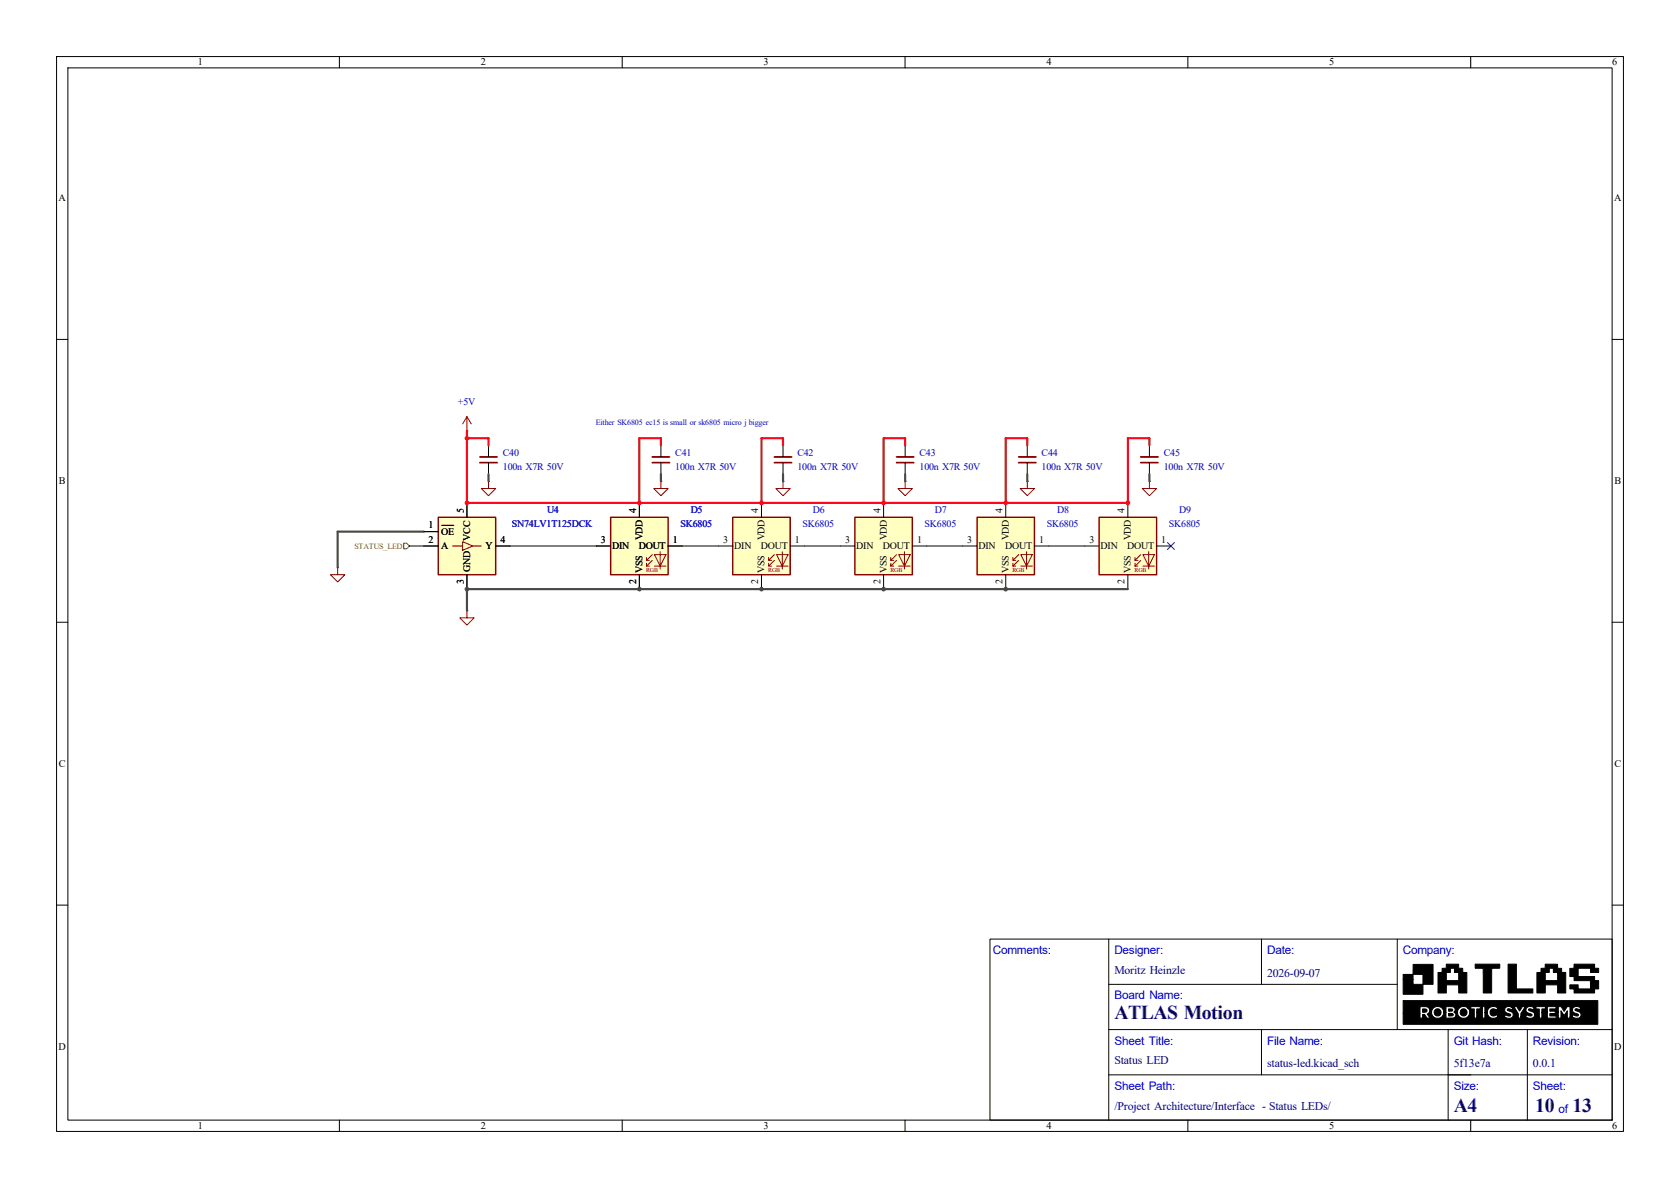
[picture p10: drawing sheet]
<svg xmlns="http://www.w3.org/2000/svg" width="297mm" height="210mm" viewBox="0 0 297 210" stroke-linecap="round" stroke-linejoin="round" font-family="sans-serif">
<g fill="none" stroke="#000" stroke-width=".18">
<path d="M10 10h277v190h-277zM12 12h273v186h-273zM60 10v2M110 10v2M160 10v2M210 10v2M260 10v2M10 60h2M285 60h2M86.4 85.1h.1M10 110h2M285 110h2"/>
<path d="M10 160h2M175 166h110v32h-110zM196 174h51M196 166v32M223 166v8M247 166v16M285 160h2M60 198v2M110 198v2M160 198v2M196 190h89M196 182h89"/>
<path d="M210 198v2M223 182v8M256 182v16M260 198v2M270 182v16"/>
</g>
<g fill="#000" stroke="#000" stroke-width=".18">
<path d="M251.5 178.4h.5a.31 .31 0 0 1 .3 .4 .31 .31 0 0 1-.5 .1l-.3 .1zM248.1 172.3h1.7v-1.8h3.5v3.5h-1.7v1.8h-3.5v-2.7h1.7v.9h1.8v-1.7h-1.8v.8h-1.7zM256.1 178.4h.6l.1 .2-.7 .2zM256.1 179.1a.62 .62 0 0 1 .8 .3l-.1 .2h-.7zM254.2 171.9h1.5v1.4h2.2v-1.4h-.8v-.4a.3 .3 0 0 0 0-.3 .3 .3 0 0 0-.4 0h-.3v.7h-1.5l.1-.7h.7v-.8l2.2 .1v.7h.7v.7h.7v3.6h-1.4v-1.4h-2.2v1.4h-1.5zM260.8 170.4h4.3v.7l-1.4 .1v4.3h-1.5v-4.3h-1.4zM266.6 170.4h1.5v4.4h2.9v.7h-4.4zM271.7 171.9h1.5v1.4h2.2v-1.4h-.8v-.7h-.7v.7h-1.5v-.7h.8v-.8l2.2 .1v.7h.7v.7h.7v3.6h-1.4v-1.4h-2.2v1.4h-1.5zM277.5 171.2h.8v-.8h3.6v.8h.7v.7h-1.4v-.7h-2.2v1.4h2.9v.7h.7v1.5h-.7v.7h-3.6v-.7h-.8v-.7h1.5v.7h2.2v-1.4l-2.9-.1v-.7h-.8zM248.1 176.9h34.4v4.2h-34.4v-1.9h2.9l.1 .8h.4v-.7h.3l.5 .7h.2h.3l-.5-.7 .4-.4h.4v.2a1.08 1.08 0 0 0 1.1 .9 1.08 1.08 0 0 0 1-1h.4v1h.9a.59 .59 0 0 0 .8-.3 .59 .59 0 0 0-.3-.8h.7a1.07 1.07 0 0 0 1.4 1.1 1.07 1.07 0 0 0 .3-1.9h.6v.3h.6v1.6h.5v-1h1v1h.4v-1h.4a1.07 1.07 0 0 0 .7 1 1.07 1.07 0 0 0 1.2-.3h1.1l.1 .1a.82 .82 0 0 0 1 .2 .82 .82 0 0 0 .5-.9l-1-.6a.54 .54 0 0 1 .7 0l.3-.3-.4-.2h.6l.3 .6a1.37 1.37 0 0 1 .4 1.4h.5v-.3h.8a1 1 0 0 0 1.6-.2 .8 .8 0 0 0-.9-.8l-.2-.2 .1-.1 .2-.1 .5 .2 .2-.4h.3v.2l.6 .1v1.6h.5v-1h1v1h1.5v-.4h-1.1v-.4h1v-.2h.5v1h.5v-1.3l.5 .8 .6-.8v1.3h.5v-.3h.3a.88 .88 0 0 0 .9 .3 .88 .88 0 0 0 .7-.7 1.14 1.14 0 0 0-1-.7l-.1-.1a.54 .54 0 0 1 .8 0l.3-.3a.85 .85 0 0 0-1.5 .3 1.1 1.1 0 0 0 1 .8l.1 .1a.64 .64 0 0 1-.9 0l-.3 .3h-.3v-1.8h-.5l-.6 .9-.5-.9h-.5v1.1h-.5v-.2h-1v-.4h1.1v-.5h-1.5v1.1h-1v-.6h.6v-.5h-1.7v.2h-.3a.77 .77 0 0 0-1-.1 .77 .77 0 0 0-.3 .9l.9 .5a.52 .52 0 0 1-.8 0l-.3 .3h-.8v-.5l.7-1.2-.5-.1-.5 .8-.4-.8h-1.3a.64 .64 0 0 0-.9 .5 .64 .64 0 0 0 .7 .8l.4 .2a.39 .39 0 0 1-.3 .2 .39 .39 0 0 1-.4-.1l-.2-.1-.3 .3h-1.1l-.3-.3a.65 .65 0 0 1-.9-.1 .65 .65 0 0 1 0-.9 .65 .65 0 0 1 1 .1l.2-.3h-.1a1.08 1.08 0 0 0-1.1-.2 1.08 1.08 0 0 0-.7 1h-.4v-1.1h-.4v1.1h-1v-.6h.6v-.5h-1.7v.2h-.6a1.08 1.08 0 0 0-1.7 .8h-.6l.1-.2a.67 .67 0 0 0-.2-.7 .67 .67 0 0 0-.8 0l-.6-.1v1.1h-.4v-.2a1.09 1.09 0 0 0-1.1-.9 1.09 1.09 0 0 0-1 1h-.4v-.1a.82 .82 0 0 0-1.1-.8h-.6v1.2h-2.9z"/>
<circle cx="254.2" cy="179" r=".63"/>
<circle cx="258.8" cy="179" r=".63"/>
</g>
<path d="M86.4 85.1v1.3h1.2l-1.2 1.2-1.3-1.2h1.3" fill="none" stroke="#840000" stroke-width=".18"/>
<path d="M194.3 91.4h10.2v10.2h-10.2z" fill="#ffffc2"/>
<path d="M181.6 85.1v1.3h1.3l-1.3 1.2-1.3-1.2h1.3M200.7 99.1h.5M201.7 98l-1 1.1v-.5M201.7 99.1l-1 1v-.5M202.1 98h2l-1 2.1zM203.1 97.5v3.1M203.2 85.1v1.3h1.3l-1.3 1.2-1.3-1.2h1.3M200.7 100.1h.5M202.1 100.1h2" fill="none" stroke="#840000" stroke-width=".18"/>
<path d="M194.3 91.4h10.2v10.2h-10.2z" fill="none" stroke="#840000" stroke-width=".25"/>
<path d="M181.6 85.1h.1M191.8 96.5h2.5M199.4 88.9v2.5M203.2 85.1h.1M204.5 96.5h2.5M199.4 101.6v2.5" fill="none" stroke="#000" stroke-width=".18"/>
<path d="M151.1 91.4h10.2v10.2h-10.2z" fill="#ffffc2"/>
<path d="M157.5 99.1h.5M158.5 98l-1 1.1v-.5M158.5 99.1l-1 1v-.5M158.9 98h2l-1 2.1zM159.9 97.5v3.1M160 85.1v1.3h1.3l-1.3 1.2-1.3-1.2h1.3M157.5 100.1h.5M158.9 100.1h2" fill="none" stroke="#840000" stroke-width=".18"/>
<path d="M151.1 91.4h10.2v10.2h-10.2z" fill="none" stroke="#840000" stroke-width=".25"/>
<path d="M138.4 78.7v2.1M181.6 78.7v2.1M138.4 81.8v2M148.6 96.5h2.5M156.2 88.9v2.5M160 85.1h.1M161.3 96.5h2.5M181.6 81.8v2M156.2 101.6v2.5" fill="none" stroke="#000" stroke-width=".18"/>
<path d="M136.9 80.8h3.1M136.9 81.8h3.1M180.1 80.8h3M180.1 81.8h3" fill="none" stroke="#840000" stroke-width=".3"/>
<path d="M77.5 91.4h10.1v10.2h-10.1z" fill="#ffffc2"/>
<path d="M77.5 91.4h10.1v10.2h-10.1z" fill="none" stroke="#840000" stroke-width=".25"/>
<path d="M82.5 73.7l-.7 1.2M82.5 73.7l.8 1.2M82.5 73.7v2.5M80 96.5h1.8M81.8 95.8l1.8 .7-1.8 .8zM83.6 96.5h1.5M116.8 85.1v1.3h1.3l-1.3 1.2-1.2-1.2h1.2M59.7 100.3v1.3h1.3l-1.3 1.3-1.3-1.3h1.3M82.5 108v1.2h1.3l-1.3 1.3-1.2-1.3h1.2" fill="none" stroke="#840000" stroke-width=".18"/>
<path d="M82.5 76.2h.1M86.4 78.7v2.1M74.9 94h2.6M74.9 96.5h2.6M78.1 92.9h2.1M82.5 88.9v2.5M86.4 81.8v2M87.6 96.5h2.6M116.8 85.1h.1M59.7 100.3h.1M82.5 108h.1M82.5 101.6v2.5" fill="none" stroke="#000" stroke-width=".18"/>
<path d="M84.8 80.8h3.1M84.8 81.8h3.1" fill="none" stroke="#840000" stroke-width=".3"/>
<path d="M107.9 91.4h10.2v10.2h-10.2z" fill="#ffffc2"/>
<path d="M114.3 99.1h.5M115.3 98l-1 1.1v-.5M115.3 99.1l-1 1v-.5M115.7 98h2l-1 2.1zM116.7 97.5v3.1M114.3 100.1h.5M115.7 100.1h2" fill="none" stroke="#840000" stroke-width=".18"/>
<path d="M107.9 91.4h10.2v10.2h-10.2z" fill="none" stroke="#840000" stroke-width=".25"/>
<path d="M116.8 78.7v2.1M203.2 78.7v2.1M105.4 96.5h2.5M113 88.9v2.5M116.8 81.8v2M118.1 96.5h2.5M203.2 81.8v2M113 101.6v2.5" fill="none" stroke="#000" stroke-width=".18"/>
<path d="M115.3 80.8h3.1M115.3 81.8h3.1M201.7 80.8h3M201.7 81.8h3" fill="none" stroke="#840000" stroke-width=".3"/>
<path d="M129.5 91.4h10.2v10.2h-10.2z" fill="#ffffc2"/>
<path d="M135.9 99.1h.5M136.9 98l-1 1.1v-.5M136.9 99.1l-1 1v-.5M137.3 98h2l-1 2.1zM138.3 97.5v3.1M138.4 85.1v1.3h1.3l-1.3 1.2-1.2-1.2h1.2M135.9 100.1h.5M137.3 100.1h2" fill="none" stroke="#840000" stroke-width=".18"/>
<path d="M129.5 91.4h10.2v10.2h-10.2z" fill="none" stroke="#840000" stroke-width=".25"/>
<path d="M127 96.5h2.5M134.6 88.9v2.5M138.4 85.1h.1M139.7 96.5h2.5M134.6 101.6v2.5" fill="none" stroke="#000" stroke-width=".18"/>
<path d="M172.7 91.4h10.2v10.2h-10.2z" fill="#ffffc2"/>
<path d="M179.1 99.1h.5M180.1 98l-1 1.1v-.5M180.1 99.1l-1 1v-.5M180.5 98h2l-1 2.1zM181.5 97.5v3.1M179.1 100.1h.5M180.5 100.1h2" fill="none" stroke="#840000" stroke-width=".18"/>
<path d="M172.7 91.4h10.2v10.2h-10.2z" fill="none" stroke="#840000" stroke-width=".25"/>
<g fill="none" stroke="#000" stroke-width=".18">
<path d="M160 78.7v2.1M72.4 96.5h5.1M74.9 94h2.6M78.1 92.9h2.1M82.5 88.9v2.5M87.6 96.5h20.3M113 88.9v2.5M118.1 96.5h8.9M142.2 96.5h6.4M160 81.8v2M163.8 96.5h8.9M177.8 88.9v2.5"/>
<path d="M182.9 96.5h8.9M82.5 101.6v2.5M113 101.6v2.5M177.8 101.6v2.5"/>
</g>
<path d="M158.5 80.8h3M158.5 81.8h3" fill="none" stroke="#840000" stroke-width=".3"/>
<path d="M71.4 96h.5l.5 .5-.5 .5h-.5z" fill="none" stroke="#725600" stroke-width=".18"/>
<path d="M74.9 94h-15.2v6.3M86.4 83.8v1.3M116.8 83.8v1.3M138.4 83.8v1.3M160 83.8v1.3M181.6 83.8v1.3M203.2 83.8v1.3M199.4 104.1h-116.9v3.9" fill="none" stroke="#484848" stroke-width=".38"/>
<path d="M82.5 76.2v12.7h116.9v-11.4h3.8v1.2M82.5 77.5h3.9v1.2M116.8 78.7v-1.2h-3.8v11.4M138.4 78.7v-1.2h-3.8v11.4M160 78.7v-1.2h-3.8v11.4M181.6 78.7v-1.2h-3.8v11.4" fill="none" stroke="#ff061c" stroke-width=".38"/>
<path d="M206.4 95.9l1.2 1.2M207.6 95.9l-1.2 1.2" fill="none" stroke="#000084" stroke-width=".18"/>
<g fill="#ff061c" stroke="#ff061c" stroke-width=".18">
<circle cx="82.5" cy="77.5" r=".32"/>
<circle cx="82.5" cy="88.9" r=".32"/>
<circle cx="113" cy="88.9" r=".32"/>
<circle cx="156.2" cy="88.9" r=".32"/>
<circle cx="134.6" cy="88.9" r=".32"/>
<circle cx="199.4" cy="88.9" r=".32"/>
<circle cx="177.8" cy="88.9" r=".32"/>
</g>
<g fill="#484848" stroke="#484848" stroke-width=".18">
<circle cx="82.5" cy="104.1" r=".32"/>
<circle cx="113" cy="104.1" r=".32"/>
<circle cx="156.2" cy="104.1" r=".32"/>
<circle cx="134.6" cy="104.1" r=".32"/>
<circle cx="177.8" cy="104.1" r=".32"/>
</g>
<g font-size="3.5" fill="#00007f">
<text x="197" y="180.1">ATLAS Motion</text>
<text x="257" y="196.6">A4</text>
<text x="271.4" y="196.6">10</text>
<text x="278" y="196.6">13</text>
</g>
<g font-size="2.1" fill="#00f">
<text x="175.5" y="168.7">Comments:</text>
<text x="197" y="168.7">Designer:</text>
<text x="224" y="168.7">Date:</text>
<text x="248" y="168.7">Company:</text>
<text x="197" y="176.7">Board Name:</text>
<text x="197" y="184.7">Sheet Title:</text>
<text x="224" y="184.7">File Name:</text>
<text x="257" y="184.7">Git Hash:</text>
<text x="271" y="184.7">Revision:</text>
<text x="197" y="192.7">Sheet Path:</text>
<text x="257" y="192.7">Size:</text>
<text x="271" y="192.7">Sheet:</text>
<text x="275.5" y="196.7">of</text>
</g>
<g font-size="2.1" fill="#00007f">
<text x="197" y="172.2">Moritz Heinzle</text>
<text x="224" y="172.7">2026-09-07</text>
<text x="197" y="188.2">Status LED</text>
<text x="224" y="188.7">status-led.kicad_sch</text>
<text x="257" y="188.7">5f13e7a</text>
<text x="271" y="188.7">0.0.1</text>
<text x="197" y="196.2">/Project Architecture/Interface - Status LEDs/</text>
</g>
<g font-size="1.8">
<text x="35" y="11.6">1</text>
<text x="85" y="11.6">2</text>
<text x="135" y="11.6">3</text>
<text x="185" y="11.6">4</text>
<text x="235" y="11.6">5</text>
<text x="285" y="11.6">6</text>
<text x="10.3" y="35.6">A</text>
<text x="285.3" y="35.6">A</text>
<text x="10.4" y="85.6">B</text>
<text x="285.4" y="85.6">B</text>
<text x="75.8" y="93.4">1</text>
<text x="75.8" y="95.9">2</text>
<text x="78" y="94.5">OE</text>
<text x="82" y="90.6" transform="rotate(-90 82 90.6)">5</text>
<text x="83.1" y="95.6" transform="rotate(-90 83.1 95.6)">VCC</text>
<text x="88.5" y="95.9">4</text>
<text x="106.2" y="95.9">3</text>
<text x="112.5" y="90.6" transform="rotate(-90 112.5 90.6)">4</text>
<text x="113.6" y="95.5" transform="rotate(-90 113.6 95.5)">VDD</text>
<text x="118.9" y="95.9">1</text>
<text x="127.8" y="95.9">3</text>
<text x="134" y="90.6" transform="rotate(-90 134 90.6)">4</text>
<text x="135.2" y="95.5" transform="rotate(-90 135.2 95.5)">VDD</text>
<text x="140.5" y="95.9">1</text>
<text x="149.4" y="95.9">3</text>
<text x="155.6" y="90.6" transform="rotate(-90 155.6 90.6)">4</text>
<text x="156.8" y="95.5" transform="rotate(-90 156.8 95.5)">VDD</text>
<text x="162.1" y="95.9">1</text>
<text x="171" y="95.9">3</text>
<text x="177.2" y="90.6" transform="rotate(-90 177.2 90.6)">4</text>
<text x="178.4" y="95.5" transform="rotate(-90 178.4 95.5)">VDD</text>
<text x="183.7" y="95.9">1</text>
<text x="192.6" y="95.9">3</text>
<text x="198.8" y="90.6" transform="rotate(-90 198.8 90.6)">4</text>
<text x="199.9" y="95.5" transform="rotate(-90 199.9 95.5)">VDD</text>
<text x="205.3" y="95.9">1</text>
<text x="78" y="97.1">A</text>
<text x="83.1" y="101.1" transform="rotate(-90 83.1 101.1)">GND</text>
<text x="85.8" y="97.1">Y</text>
<text x="108.2" y="97.1">DIN</text>
<text x="112.9" y="97.1">DOUT</text>
<text x="113.6" y="101.3" transform="rotate(-90 113.6 101.3)">VSS</text>
<text x="129.8" y="97.1">DIN</text>
<text x="134.5" y="97.1">DOUT</text>
<text x="135.2" y="101.3" transform="rotate(-90 135.2 101.3)">VSS</text>
<text x="151.4" y="97.1">DIN</text>
<text x="156.1" y="97.1">DOUT</text>
<text x="156.8" y="101.3" transform="rotate(-90 156.8 101.3)">VSS</text>
<text x="173" y="97.1">DIN</text>
<text x="177.7" y="97.1">DOUT</text>
<text x="178.4" y="101.3" transform="rotate(-90 178.4 101.3)">VSS</text>
<text x="194.6" y="97.1">DIN</text>
<text x="199.3" y="97.1">DOUT</text>
<text x="199.9" y="101.3" transform="rotate(-90 199.9 101.3)">VSS</text>
<text x="82" y="103.3" transform="rotate(-90 82 103.3)">3</text>
<text x="112.5" y="103.3" transform="rotate(-90 112.5 103.3)">2</text>
<text x="134" y="103.3" transform="rotate(-90 134 103.3)">2</text>
<text x="155.6" y="103.3" transform="rotate(-90 155.6 103.3)">2</text>
<text x="177.2" y="103.3" transform="rotate(-90 177.2 103.3)">2</text>
<text x="198.8" y="103.3" transform="rotate(-90 198.8 103.3)">2</text>
<text x="10.4" y="135.6">C</text>
<text x="285.4" y="135.6">C</text>
<text x="10.3" y="185.6">D</text>
<text x="285.3" y="185.6">D</text>
<text x="35" y="199.6">1</text>
<text x="85" y="199.6">2</text>
<text x="135" y="199.6">3</text>
<text x="185" y="199.6">4</text>
<text x="235" y="199.6">5</text>
<text x="285" y="199.6">6</text>
</g>
<g font-size="1.8" fill="#0000c2">
<text x="81" y="71.7">+5V</text>
<text x="88.9" y="80.6">C40</text>
<text x="88.9" y="83.1">100n X7R 50V</text>
<text x="119.4" y="80.6">C41</text>
<text x="119.4" y="83.1">100n X7R 50V</text>
<text x="141" y="80.6">C42</text>
<text x="141" y="83.1">100n X7R 50V</text>
<text x="162.6" y="80.6">C43</text>
<text x="162.6" y="83.1">100n X7R 50V</text>
<text x="184.1" y="80.6">C44</text>
<text x="184.1" y="83.1">100n X7R 50V</text>
<text x="205.7" y="80.6">C45</text>
<text x="205.7" y="83.1">100n X7R 50V</text>
<text x="90.5" y="93.2">SN74LV1T125DCK</text>
<text x="96.7" y="90.7">U4</text>
<text x="120.3" y="93.2">SK6805</text>
<text x="122.1" y="90.7">D5</text>
<text x="141.9" y="93.2">SK6805</text>
<text x="143.7" y="90.7">D6</text>
<text x="163.5" y="93.2">SK6805</text>
<text x="165.3" y="90.7">D7</text>
<text x="185" y="93.2">SK6805</text>
<text x="186.9" y="90.7">D8</text>
<text x="206.6" y="93.2">SK6805</text>
<text x="208.5" y="90.7">D9</text>
</g>
<text font-size="1.4" fill="#0000c2" x="105.3" y="75.2">Either SK6805 ec15 is small or sk6805 micro j bigger</text>
<text font-size="1.4" fill="#725600" x="62.6" y="97">STATUS_LED</text>
<g font-size="1.1" fill="#840000">
<text x="114.2" y="101">RGB</text>
<text x="135.8" y="101">RGB</text>
<text x="157.4" y="101">RGB</text>
<text x="179" y="101">RGB</text>
<text x="200.6" y="101">RGB</text>
</g>
</svg>
